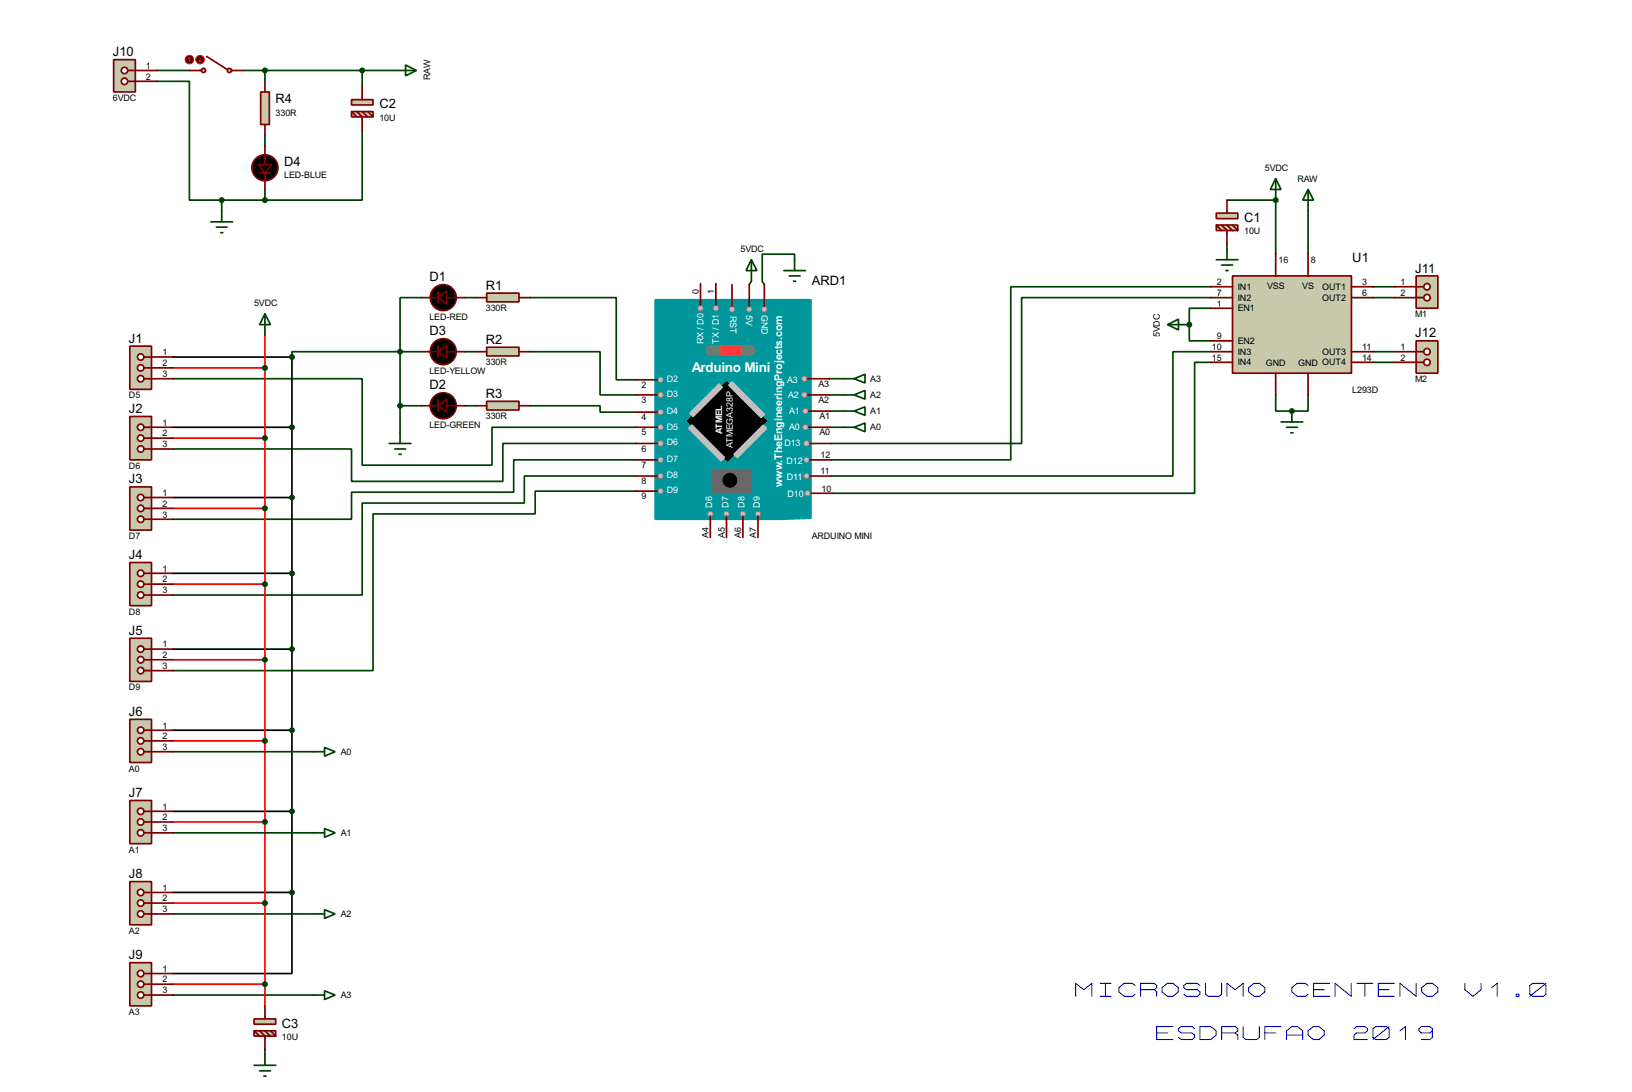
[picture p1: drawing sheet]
<svg xmlns="http://www.w3.org/2000/svg" width="383mm" height="256mm" viewBox="0 0 383 256" stroke-linecap="round" stroke-linejoin="round" font-family="sans-serif">
<path d="M284.5 67.4h-47v40.6h-42.1M284.5 69.9h-44.4v34.3h-44.7M284.5 72.4h-5v7.7h5M284.5 82.6h-8.9v29.2h-80.2M284.5 85.1h-3.8v30.8h-85.1M299.8 92.8v3.8h7.6v-3.8" fill="none" stroke="#004000" stroke-width=".4"/>
<circle cx="303.6" cy="96.6" r=".2" fill="#004000"/>
<g fill="none" stroke="#004000" stroke-width=".4">
<path d="M36.9 19.1h7.6v27.9h7.6v2.6M36.9 16.6h7.6M57.2 16.6h5.1v2.5M62.3 31.8v2.5M99.1 69.9h-5.1v12.7M109.3 69.9h2.5M124.5 69.9h20.3v19.3h4.6M176.6 66.1l-.5 .8M186.7 61v-1.3h-7.6v6.4l.5 .8M40.7 89h44.4v20.3h30.5v-8.9h33.8M94 82.6h-25.4v1.3M94 82.6h5.1"/>
<path d="M94 95.3h5.1M94 82.6v19.1M109.3 82.6h2.5M109.3 95.3h2.5M124.5 82.6h16.5v10.2h8.4M124.5 95.3h16.5v1.5h8.4M194.9 92.8h3.3M194.9 89h3.3M195.1 96.6h3.1M149.4 104.2h-31.2v8.9h-35.6v-7.6h-41.9M149.4 108h-28.7v7.6h-38.1v6.4h-41.9M149.4 111.8h-26.2v6.4h-38.1v21.6h-44.4"/>
<path d="M149.4 115.4h-23.6v5.3h-38.1v36.8h-47M195.1 100.4h3.1M40.7 176.6h33M40.7 195.6h33M40.7 214.7h33M40.7 233.7h33"/>
</g>
<path d="M40.7 83.9h27.9v125.7M40.7 116.9h27.9M40.7 100.4h27.9M40.7 134.7h27.9M40.7 152.5h27.9M40.7 171.5h27.9M40.7 190.6h27.9M40.7 209.6h27.9M68.6 209.6v19.1h-27.9" fill="none" stroke="#000" stroke-width=".4"/>
<path d="M62.3 78.8v133.3h-21.6M40.7 86.4h21.6M40.7 119.4h21.6M40.7 102.9h21.6M40.7 137.2h21.6M40.7 155h21.6M40.7 174h21.6M40.7 193.1h21.6" fill="none" stroke="#f00" stroke-width=".4"/>
<circle cx="279.5" cy="76.3" r=".2" fill="#004000"/>
<path d="M288.3 47h11.5v12.7M288.3 57.2v1.3M307.4 49.6v10.1M322.6 67.4h5.1M322.6 69.9h5.1M322.6 82.6h5.1M322.6 85.1h5.1" fill="none" stroke="#004000" stroke-width=".4"/>
<circle cx="299.8" cy="47" r=".2" fill="#004000"/>
<path d="M62.3 16.6h30.5M85.1 16.6v3.8M85.1 30.5v16.5h-22.8M52.1 47h10.2M62.3 44.5v2.5M62.3 246.4v1.3" fill="none" stroke="#004000" stroke-width=".4"/>
<path d="M62.3 212.1v24.2M40.7 231.2h21.6" fill="none" stroke="#f00" stroke-width=".4"/>
<path d="M154 70.4h36.6v51.3a578.3 578.3 0 0 1-30.8 .3h-5.8z" fill-rule="evenodd" fill="#00979c" stroke="#00979c" stroke-width=".4"/>
<path d="M161.6 98.9l9.1-9.2 9.4 9.2-9.1 9.4z" fill-rule="evenodd" fill="#000" stroke="#000" stroke-width=".4"/>
<g fill="#c0c0c0" stroke="#808080" stroke-width=".25">
<circle cx="189.5" cy="111.8" r=".65"/>
<circle cx="189.5" cy="108" r=".65"/>
<circle cx="189.7" cy="115.9" r=".65"/>
<circle cx="155.2" cy="115.4" r=".65"/>
<circle cx="155.2" cy="108" r=".65"/>
<circle cx="155.2" cy="111.8" r=".65"/>
<circle cx="155.2" cy="104.2" r=".65"/>
<circle cx="155.2" cy="100.4" r=".65"/>
<circle cx="155.2" cy="92.8" r=".65"/>
<circle cx="155.2" cy="96.8" r=".65"/>
<circle cx="155.2" cy="89.2" r=".65"/>
<circle cx="164.6" cy="72.4" r=".65"/>
<circle cx="168.2" cy="72.4" r=".65"/>
<circle cx="189.5" cy="104.2" r=".65"/>
<circle cx="189.2" cy="100.4" r=".65"/>
<circle cx="189" cy="92.8" r=".65"/>
<circle cx="189.2" cy="96.6" r=".65"/>
<circle cx="189" cy="89" r=".65"/>
<circle cx="176" cy="72.7" r=".65"/>
<circle cx="179.6" cy="72.7" r=".65"/>
<circle cx="172" cy="72.7" r=".65"/>
</g>
<g fill="#c0c0c0" stroke="#c0c0c0" stroke-width=".4">
<path d="M162.1 97.1l6.9-6.9 .7 .8-6.8 6.8z" fill-rule="evenodd"/>
<path d="M172.5 106.7l6.9-6.8 .7 .7-6.8 6.9z" fill-rule="evenodd"/>
<path d="M171.3 90.5l.7-.8 7.6 7.6-.7 .8z" fill-rule="evenodd"/>
<path d="M161.9 100.6l.7-.7 7.6 7.6-.7 .8z" fill-rule="evenodd"/>
</g>
<path d="M167.4 110.3h9.2v5.3h-9.2z" fill="#686767" stroke="#686767" stroke-width=".4"/>
<circle cx="171.5" cy="112.8" r="1.55" fill="#000" stroke="#000" stroke-width=".4"/>
<path d="M166.9 82.4h9.4" fill="none" stroke="#757575" stroke-width="2.6"/>
<path d="M169.5 81.3h4.5v2.1h-4.5z" fill="#ff8000" stroke="#ff8000" stroke-width=".4"/>
<g fill="#c0c0c0" stroke="#808080" stroke-width=".25">
<circle cx="178.1" cy="120.7" r=".65"/>
<circle cx="170.7" cy="120.7" r=".65"/>
<circle cx="174.5" cy="120.7" r=".65"/>
<circle cx="166.9" cy="120.7" r=".65"/>
</g>
<g fill="none" stroke="#800000" stroke-width=".4">
<path d="M164.6 66.6v5.1M168.2 66.6v5.1M172 66.9v5M176.1 66.9v5M179.6 66.9v5M149.4 89.2h5.1M149.4 92.8h5.1M149.4 96.8h5.1M189.8 92.8h5.1M189.8 89h5.1M190 96.6h5.1M149.4 100.4h5.1"/>
<path d="M149.4 104.2h5.1M149.4 108h5.1M149.4 111.8h5.1M149.4 115.4h5.1M190 100.4h5.1M190.3 104.2h5.1M190.3 108h5.1M190.3 111.8h5.1M190.6 115.9h5M166.9 121.2v5.1M170.7 121.2v5.1M174.6 121.2v5.1"/>
<path d="M178.1 121.2v5.1"/>
</g>
<path d="M289.6 64.8h28v22.9h-28z" fill="#c8c8aa" stroke="#800000" stroke-width=".4"/>
<g fill="none" stroke="#800000" stroke-width=".4">
<path d="M299.8 59.7v5.1M307.4 59.7v5.1M99.1 69.9h3.8M102.9 68.6v2.6M105 69.9h4.3M284.5 67.4h5.1M284.5 69.9h5.1M284.5 72.4h5.1M317.6 67.4h5M317.6 69.9h5M99.1 82.6h3.8M99.1 95.3h3.8"/>
<path d="M102.9 81.3v2.6M102.9 94v2.6M105 82.6h4.3M105 95.3h4.3M284.5 82.6h5.1M284.5 85.1h5.1M284.5 80.1h5.1M299.8 87.7v5.1M307.4 87.7v5.1M317.6 82.6h5M317.6 85.1h5"/>
</g>
<path d="M307.4 44.5l1.3 2.5h-2.6zM307.4 44.5v5.1M301 99.1h5.1M303.6 96.6v2.5M302.3 100.4h2.6M303.3 101.7h.5" fill="none" stroke="#004000" stroke-width=".4"/>
<circle cx="303.5" cy="96.6" r=".5" fill="#004000" stroke="#004000" stroke-width=".4"/>
<g fill="#000" stroke="#800000" stroke-width=".4">
<path d="M102.9 69.9l2.1-1.5v3zM102.9 95.3l2.1-1.5v3zM102.9 82.6l2.1-1.5v3z"/>
<circle cx="104.1" cy="69.9" r="3.1"/>
<circle cx="104.1" cy="82.6" r="3.1"/>
<circle cx="104.1" cy="95.3" r="3.1"/>
</g>
<path d="M114.4 68.9h7.6v2h-7.6z" fill="#c8c8aa" stroke="#800000" stroke-width=".4"/>
<path d="M111.8 69.9h2.6M122 69.9h2.5" fill="none" stroke="#800000" stroke-width=".4"/>
<path d="M114.4 81.6h7.6v2h-7.6z" fill="#c8c8aa" stroke="#800000" stroke-width=".4"/>
<path d="M111.8 82.6h2.6M122 82.6h2.5" fill="none" stroke="#800000" stroke-width=".4"/>
<path d="M114.4 94.3h7.6v2h-7.6z" fill="#c8c8aa" stroke="#800000" stroke-width=".4"/>
<path d="M111.8 95.3h2.6M122 95.3h2.5" fill="none" stroke="#800000" stroke-width=".4"/>
<g fill="#004000" stroke="#004000" stroke-width=".4">
<circle cx="94" cy="82.6" r=".5"/>
<circle cx="94" cy="95.3" r=".5"/>
</g>
<path d="M184.2 63.6h5.1M185.5 64.8h2.5M186.5 66.1h.5M186.7 61v2.6M91.5 104.2h5.1M92.8 105.5h2.5M93.8 106.7h.5M94 101.7v2.5" fill="none" stroke="#004000" stroke-width=".4"/>
<path d="M30.5 81.3h5.1v10.2h-5.1z" fill="#c8c8aa" stroke="#800000" stroke-width=".4"/>
<path d="M33.8 83.9h1.8" fill="none" stroke="#800000" stroke-width=".4"/>
<circle cx="33" cy="83.9" r=".75" fill="#feffff" stroke="#800000" stroke-width=".4"/>
<path d="M33.8 86.4h1.8" fill="none" stroke="#800000" stroke-width=".4"/>
<circle cx="33" cy="86.4" r=".75" fill="#feffff" stroke="#800000" stroke-width=".4"/>
<path d="M33.8 89h1.8" fill="none" stroke="#800000" stroke-width=".4"/>
<circle cx="33" cy="89" r=".75" fill="#feffff" stroke="#800000" stroke-width=".4"/>
<path d="M35.6 83.9h5.1M35.6 86.4h5.1M35.6 89h5.1" fill="none" stroke="#800000" stroke-width=".4"/>
<path d="M30.5 97.8h5.1v10.2h-5.1z" fill="#c8c8aa" stroke="#800000" stroke-width=".4"/>
<path d="M33.8 100.4h1.8" fill="none" stroke="#800000" stroke-width=".4"/>
<circle cx="33" cy="100.4" r=".75" fill="#feffff" stroke="#800000" stroke-width=".4"/>
<path d="M33.8 102.9h1.8" fill="none" stroke="#800000" stroke-width=".4"/>
<circle cx="33" cy="102.9" r=".75" fill="#feffff" stroke="#800000" stroke-width=".4"/>
<path d="M33.8 105.5h1.8" fill="none" stroke="#800000" stroke-width=".4"/>
<circle cx="33" cy="105.5" r=".75" fill="#feffff" stroke="#800000" stroke-width=".4"/>
<path d="M35.6 100.4h5.1M35.6 102.9h5.1M35.6 105.5h5.1" fill="none" stroke="#800000" stroke-width=".4"/>
<path d="M30.5 114.4h5.1v10.1h-5.1z" fill="#c8c8aa" stroke="#800000" stroke-width=".4"/>
<path d="M33.8 116.9h1.8" fill="none" stroke="#800000" stroke-width=".4"/>
<circle cx="33" cy="116.9" r=".75" fill="#feffff" stroke="#800000" stroke-width=".4"/>
<path d="M33.8 119.4h1.8" fill="none" stroke="#800000" stroke-width=".4"/>
<circle cx="33" cy="119.4" r=".75" fill="#feffff" stroke="#800000" stroke-width=".4"/>
<path d="M33.8 122h1.8" fill="none" stroke="#800000" stroke-width=".4"/>
<circle cx="33" cy="122" r=".75" fill="#feffff" stroke="#800000" stroke-width=".4"/>
<path d="M35.6 116.9h5.1M35.6 119.4h5.1M35.6 122h5.1" fill="none" stroke="#800000" stroke-width=".4"/>
<path d="M30.5 132.1h5.1v10.2h-5.1z" fill="#c8c8aa" stroke="#800000" stroke-width=".4"/>
<path d="M33.8 134.7h1.8" fill="none" stroke="#800000" stroke-width=".4"/>
<circle cx="33" cy="134.7" r=".75" fill="#feffff" stroke="#800000" stroke-width=".4"/>
<path d="M33.8 137.2h1.8" fill="none" stroke="#800000" stroke-width=".4"/>
<circle cx="33" cy="137.2" r=".75" fill="#feffff" stroke="#800000" stroke-width=".4"/>
<path d="M33.8 139.8h1.8" fill="none" stroke="#800000" stroke-width=".4"/>
<circle cx="33" cy="139.8" r=".75" fill="#feffff" stroke="#800000" stroke-width=".4"/>
<path d="M35.6 134.7h5.1M35.6 137.2h5.1M35.6 139.8h5.1" fill="none" stroke="#800000" stroke-width=".4"/>
<path d="M30.5 149.9h5.1v10.2h-5.1z" fill="#c8c8aa" stroke="#800000" stroke-width=".4"/>
<path d="M33.8 152.5h1.8" fill="none" stroke="#800000" stroke-width=".4"/>
<circle cx="33" cy="152.5" r=".75" fill="#feffff" stroke="#800000" stroke-width=".4"/>
<path d="M33.8 155h1.8" fill="none" stroke="#800000" stroke-width=".4"/>
<circle cx="33" cy="155" r=".75" fill="#feffff" stroke="#800000" stroke-width=".4"/>
<path d="M33.8 157.5h1.8" fill="none" stroke="#800000" stroke-width=".4"/>
<circle cx="33" cy="157.5" r=".75" fill="#feffff" stroke="#800000" stroke-width=".4"/>
<path d="M35.6 152.5h5.1M35.6 155h5.1M35.6 157.5h5.1" fill="none" stroke="#800000" stroke-width=".4"/>
<path d="M30.5 169h5.1v10.1h-5.1z" fill="#c8c8aa" stroke="#800000" stroke-width=".4"/>
<path d="M33.8 171.5h1.8" fill="none" stroke="#800000" stroke-width=".4"/>
<circle cx="33" cy="171.5" r=".75" fill="#feffff" stroke="#800000" stroke-width=".4"/>
<path d="M33.8 174h1.8" fill="none" stroke="#800000" stroke-width=".4"/>
<circle cx="33" cy="174" r=".75" fill="#feffff" stroke="#800000" stroke-width=".4"/>
<path d="M33.8 176.6h1.8" fill="none" stroke="#800000" stroke-width=".4"/>
<circle cx="33" cy="176.6" r=".75" fill="#feffff" stroke="#800000" stroke-width=".4"/>
<path d="M35.6 171.5h5.1M35.6 174h5.1M35.6 176.6h5.1" fill="none" stroke="#800000" stroke-width=".4"/>
<path d="M30.5 188h5.1v10.2h-5.1z" fill="#c8c8aa" stroke="#800000" stroke-width=".4"/>
<path d="M33.8 190.6h1.8" fill="none" stroke="#800000" stroke-width=".4"/>
<circle cx="33" cy="190.6" r=".75" fill="#feffff" stroke="#800000" stroke-width=".4"/>
<path d="M33.8 193.1h1.8" fill="none" stroke="#800000" stroke-width=".4"/>
<circle cx="33" cy="193.1" r=".75" fill="#feffff" stroke="#800000" stroke-width=".4"/>
<path d="M33.8 195.6h1.8" fill="none" stroke="#800000" stroke-width=".4"/>
<circle cx="33" cy="195.6" r=".75" fill="#feffff" stroke="#800000" stroke-width=".4"/>
<path d="M35.6 190.6h5.1M35.6 193.1h5.1M35.6 195.6h5.1" fill="none" stroke="#800000" stroke-width=".4"/>
<path d="M30.5 207.1h5.1v10.1h-5.1z" fill="#c8c8aa" stroke="#800000" stroke-width=".4"/>
<path d="M33.8 209.6h1.8" fill="none" stroke="#800000" stroke-width=".4"/>
<circle cx="33" cy="209.6" r=".75" fill="#feffff" stroke="#800000" stroke-width=".4"/>
<path d="M33.8 212.1h1.8" fill="none" stroke="#800000" stroke-width=".4"/>
<circle cx="33" cy="212.1" r=".75" fill="#feffff" stroke="#800000" stroke-width=".4"/>
<path d="M33.8 214.7h1.8" fill="none" stroke="#800000" stroke-width=".4"/>
<circle cx="33" cy="214.7" r=".75" fill="#feffff" stroke="#800000" stroke-width=".4"/>
<path d="M35.6 209.6h5.1M35.6 212.1h5.1M35.6 214.7h5.1" fill="none" stroke="#800000" stroke-width=".4"/>
<path d="M30.5 226.1h5.1v10.2h-5.1z" fill="#c8c8aa" stroke="#800000" stroke-width=".4"/>
<path d="M33.8 228.7h1.8" fill="none" stroke="#800000" stroke-width=".4"/>
<circle cx="33" cy="228.7" r=".75" fill="#feffff" stroke="#800000" stroke-width=".4"/>
<path d="M33.8 231.2h1.8" fill="none" stroke="#800000" stroke-width=".4"/>
<circle cx="33" cy="231.2" r=".75" fill="#feffff" stroke="#800000" stroke-width=".4"/>
<path d="M33.8 233.7h1.8" fill="none" stroke="#800000" stroke-width=".4"/>
<circle cx="33" cy="233.7" r=".75" fill="#feffff" stroke="#800000" stroke-width=".4"/>
<path d="M35.6 228.7h5.1M35.6 231.2h5.1M35.6 233.7h5.1" fill="none" stroke="#800000" stroke-width=".4"/>
<g fill="#004000" stroke="#004000" stroke-width=".4">
<circle cx="68.6" cy="209.6" r=".5"/>
<circle cx="68.6" cy="190.6" r=".5"/>
<circle cx="68.6" cy="171.5" r=".5"/>
<circle cx="68.6" cy="152.5" r=".5"/>
<circle cx="68.6" cy="134.7" r=".5"/>
<circle cx="68.6" cy="116.9" r=".5"/>
<circle cx="68.6" cy="100.4" r=".5"/>
<circle cx="62.2" cy="212.1" r=".5"/>
<circle cx="62.2" cy="193.1" r=".5"/>
<circle cx="62.2" cy="174" r=".5"/>
<circle cx="62.2" cy="155" r=".5"/>
<circle cx="62.2" cy="137.2" r=".5"/>
<circle cx="62.2" cy="119.4" r=".5"/>
<circle cx="62.2" cy="102.9" r=".5"/>
<circle cx="68.6" cy="83.9" r=".5"/>
<circle cx="62.2" cy="86.4" r=".5"/>
</g>
<g fill="none" stroke="#004000" stroke-width=".4">
<path d="M62.3 73.7l1.3 2.6h-2.6zM62.3 73.7v5.1M176.6 61l1.3 2.6h-2.6zM176.6 61v5.1M198.2 96.6h2.5M198.2 92.8h2.5M198.2 89h2.5M200.7 96.6l2.6-1v2zM200.7 92.8l2.6-1.1v2.1zM200.7 89l2.6-1.1v2.1zM198.2 100.4h2.5M200.7 100.4l2.6-1v2z"/>
<path d="M73.7 176.6h2.6M76.3 175.6l2.5 1-2.5 1zM73.7 195.6h2.6M76.3 194.6l2.5 1-2.5 1.1zM73.7 214.7h2.6M76.3 213.7l2.5 1-2.5 1zM73.7 233.7h2.6M76.3 232.7l2.5 1-2.5 1.1z"/>
</g>
<path d="M26.7 14h5.1v7.6h-5.1z" fill="#c8c8aa" stroke="#800000" stroke-width=".4"/>
<path d="M30 16.6h1.8" fill="none" stroke="#800000" stroke-width=".4"/>
<circle cx="29.2" cy="16.6" r=".75" fill="#feffff" stroke="#800000" stroke-width=".4"/>
<path d="M30 19.1h1.8" fill="none" stroke="#800000" stroke-width=".4"/>
<circle cx="29.2" cy="19.1" r=".75" fill="#feffff" stroke="#800000" stroke-width=".4"/>
<path d="M31.8 16.6h5.1M31.8 19.1h5.1" fill="none" stroke="#800000" stroke-width=".4"/>
<g fill="#c8c8aa" stroke="#800000" stroke-width=".4">
<circle cx="47.8" cy="16.6" r=".5"/>
<circle cx="53.9" cy="16.6" r=".5"/>
</g>
<path d="M44.5 16.6h2.8M48.6 13.3l4.8 3M54.4 16.6h2.8" fill="none" stroke="#800000" stroke-width=".4"/>
<circle cx="47" cy="14" r="1" fill="#400000" stroke="#f00" stroke-width=".23"/>
<path d="M46.8 14.3l.2 .2M47 13.5v1M47.3 14.3l-.3 .2" fill="none" stroke="#f00" stroke-width=".23"/>
<circle cx="44.5" cy="14" r="1" fill="#400000" stroke="#f00" stroke-width=".23"/>
<path d="M44.5 13.5l.3 .3M44.5 13.5l-.2 .3M44.5 13.5v1" fill="none" stroke="#f00" stroke-width=".23"/>
<path d="M61.3 21.6h2v7.7h-2z" fill="#c8c8aa" stroke="#800000" stroke-width=".4"/>
<path d="M62.3 19.1v2.5M62.3 29.3v2.5M62.3 34.3v4.4M61 40.7h2.6M62.3 40.7v3.8" fill="none" stroke="#800000" stroke-width=".4"/>
<g fill="#000" stroke="#800000" stroke-width=".4">
<path d="M60.8 38.7h3l-1.5 2z"/>
<circle cx="62.2" cy="39.4" r="3.1"/>
</g>
<path d="M92.8 16.6h5M95.3 15.3l2.5 1.3-2.5 1.2zM49.6 52.1h5.1M50.9 53.4h2.5M51.9 54.7h.5M52.1 49.6v2.5M274.4 76.3l2.5-1.3v2.5zM274.4 76.3h5.1" fill="none" stroke="#004000" stroke-width=".4"/>
<g fill="#004000" stroke="#004000" stroke-width=".4">
<circle cx="52.1" cy="47" r=".5"/>
<circle cx="62.2" cy="16.6" r=".5"/>
<circle cx="279.4" cy="76.3" r=".5"/>
</g>
<path d="M332.8 64.8h5.1v7.6h-5.1z" fill="#c8c8aa" stroke="#800000" stroke-width=".4"/>
<path d="M332.8 67.4h1.8" fill="none" stroke="#800000" stroke-width=".4"/>
<circle cx="335.3" cy="67.4" r=".75" fill="#feffff" stroke="#800000" stroke-width=".4"/>
<path d="M332.8 69.9h1.8" fill="none" stroke="#800000" stroke-width=".4"/>
<circle cx="335.3" cy="69.9" r=".75" fill="#feffff" stroke="#800000" stroke-width=".4"/>
<path d="M327.7 67.4h5.1M327.7 69.9h5.1" fill="none" stroke="#800000" stroke-width=".4"/>
<path d="M332.8 80.1h5.1v7.6h-5.1z" fill="#c8c8aa" stroke="#800000" stroke-width=".4"/>
<path d="M332.8 82.6h1.8" fill="none" stroke="#800000" stroke-width=".4"/>
<circle cx="335.3" cy="82.6" r=".75" fill="#feffff" stroke="#800000" stroke-width=".4"/>
<path d="M332.8 85.1h1.8" fill="none" stroke="#800000" stroke-width=".4"/>
<circle cx="335.3" cy="85.1" r=".75" fill="#feffff" stroke="#800000" stroke-width=".4"/>
<path d="M327.7 82.6h5.1M327.7 85.1h5.1" fill="none" stroke="#800000" stroke-width=".4"/>
<g fill="none" stroke="#0000c0" stroke-width=".23">
<path d="M252.8 234v-3l1.9 1.5 1.9-1.5v3M258.5 231h2.6M258.5 234h2.6M259.8 231v3M266.7 231.5l-.6-.5h-1.9l-1.3 1v1l1.3 1h1.9l.6-.5M268 232.5h3.2M271.2 232.5l.6-.5v-.5l-.6-.5h-3.2v3M271.2 232.5l.6 .5v1M273.1 232l1.2-1h1.3l1.3 1v1l-1.3 1h-1.3l-1.2-1zM282 231.5l-.6-.5h-2.6l-.6 .5v.5l.6 .5h2.6l.6 .5v.5l-.6 .5h-2.6l-.6-.5M283.3 231v2.5l.6 .5h2.6l.6-.5v-2.5M288.3 234v-3l1.9 1.5 1.9-1.5v3"/>
<path d="M293.4 232l1.3-1h1.3l1.2 1v1l-1.2 1h-1.3l-1.3-1zM307.4 231.5l-.6-.5h-2l-1.2 1v1l1.2 1h2l.6-.5M308.7 232.5h2.5M312.5 231h-3.8v3h3.8M317.5 231v3l-3.8-3v3M318.8 231h3.8M320.7 231v3M323.9 232.5h2.5M327.7 231h-3.8v3h3.8M332.8 231v3l-3.8-3v3M334.1 232l1.2-1h1.3l1.3 1v1l-1.3 1h-1.3l-1.2-1zM344.2 231v1.5l1.9 1.5 1.9-1.5v-1.5"/>
<path d="M350.5 232l1.3-1v3M356.3 233.5h.6v.5h-.6zM359.5 231.5l.6-.5h2.6l.6 .5v2l-.6 .5h-2.6l-.6-.5zM363.3 231l-3.8 3M271.8 242.6h2.6M275.6 241.1h-3.8v3.1h3.8M280.7 241.6l-.6-.5h-2.5l-.7 .5v.5l.7 .5h2.5l.6 .5v.6l-.6 .5h-2.5l-.7-.5M282 241.1h2.5l1.3 1v1l-1.3 1.1h-2.5zM287.1 242.6h3.2M290.3 242.6l.6-.5v-.5l-.6-.5h-3.2v3.1M290.3 242.6l.6 .5v1.1M292.1 241.1v2.6l.7 .5h2.5l.6-.5v-2.6"/>
<path d="M297.2 242.6h2.6M301 241.1h-3.8v3.1M302.3 244.2v-2.1l1.3-1h1.3l1.2 1v2.1M302.3 243.1h3.8M307.4 242.1l1.2-1h1.3l1.3 1v1l-1.3 1.1h-1.3l-1.2-1.1zM318.2 241.6l.6-.5h1.9l.6 .5v.5l-.6 .5h-1.9l-.6 .5v1.1h3.1M322.6 241.6l.7-.5h2.5l.6 .5v2.1l-.6 .5h-2.5l-.7-.5zM326.4 241.1l-3.8 3.1M329 242.1l1.3-1v3.1M336.6 242.1l-.6 .5h-2l-.6-.5v-.5l.6-.5h2l.6 .5v2.1l-.6 .5h-2"/>
</g>
<g fill="#c8c8aa" stroke="#800000" stroke-width=".4">
<path d="M285.8 50.1h5.1v1.3h-5.1z"/>
<path d="M285.8 52.9h5.1v1.3h-5.1z"/>
</g>
<path d="M285.8 52.9l1.3 1.3M287.1 52.9l1.2 1.3v3M288.3 47v3.1M288.3 52.9l1.3 1.3M289.6 52.9l1.3 1.3" fill="none" stroke="#800000" stroke-width=".4"/>
<path d="M288.3 58.5v2.5M299.8 42l1.2 2.5h-2.5zM299.8 42v5M285.8 61h5.1M287.1 62.3h2.5M288.1 63.6h.5" fill="none" stroke="#004000" stroke-width=".4"/>
<circle cx="299.7" cy="47" r=".5" fill="#004000" stroke="#004000" stroke-width=".4"/>
<g fill="#c8c8aa" stroke="#800000" stroke-width=".4">
<path d="M82.6 23.4h5.1v1.3h-5.1z"/>
<path d="M82.6 26.2h5.1v1.3h-5.1z"/>
</g>
<path d="M82.6 26.2l1.3 1.3M83.9 26.2l1.2 1.3v3M85.1 20.4v3M85.1 26.2l1.3 1.3M86.4 26.2l1.3 1.3" fill="none" stroke="#800000" stroke-width=".4"/>
<g fill="#004000" stroke="#004000" stroke-width=".4">
<circle cx="85.1" cy="16.6" r=".5"/>
<circle cx="62.2" cy="47" r=".5"/>
</g>
<g fill="#c8c8aa" stroke="#800000" stroke-width=".4">
<path d="M59.7 239.3h5.1v1.3h-5.1z"/>
<path d="M59.7 242.1h5.1v1.3h-5.1z"/>
</g>
<path d="M62.3 236.3v3M59.7 242.1l1.3 1.3M61 242.1l1.3 1.3v3M62.3 242.1l1.3 1.3M63.6 242.1l1.2 1.3" fill="none" stroke="#800000" stroke-width=".4"/>
<circle cx="62.2" cy="231.2" r=".5" fill="#004000" stroke="#004000" stroke-width=".4"/>
<path d="M59.7 250.2h5.1M61 251.5h2.6M62 252.8h.5M62.3 247.7v2.5" fill="none" stroke="#004000" stroke-width=".4"/>
<text font-size="3.6" fill="#fff" x="162.6" y="87.5">Arduino Mini</text>
<g font-size="3.4">
<text x="26.5" y="13.2">J10</text>
<text x="64.8" y="24.1">R4</text>
<text x="89.2" y="25.4">C2</text>
<text x="66.8" y="38.9">D4</text>
<text x="292.4" y="52.1">C1</text>
<text x="317.8" y="61.4">U1</text>
<text x="332.6" y="64">J11</text>
<text x="100.9" y="66.1">D1</text>
<text x="114.2" y="68.1">R1</text>
<text x="190.8" y="67">ARD1</text>
<text x="30.3" y="80.5">J1</text>
<text x="100.9" y="78.8">D3</text>
<text x="114.2" y="80.8">R2</text>
<text x="332.6" y="79.3">J12</text>
<text x="100.9" y="91.5">D2</text>
<text x="114.2" y="93.5">R3</text>
<text x="30.3" y="97">J2</text>
<text x="30.3" y="113.6">J3</text>
<text x="30.3" y="131.3">J4</text>
<text x="30.3" y="149.1">J5</text>
<text x="30.3" y="168.2">J6</text>
<text x="30.3" y="187.2">J7</text>
<text x="30.3" y="206.3">J8</text>
<text x="30.3" y="225.3">J9</text>
<text x="66.3" y="241.4">C3</text>
</g>
<text font-size="2.8" fill="#fff" x="183.8" y="114.4" transform="rotate(-90 183.8 114.4)">www.TheEngineeringProjects.com</text>
<g font-size="2.4">
<text x="34.3" y="16.2">1</text>
<text x="26.5" y="23.7">6VDC</text>
<text x="34.3" y="18.7">2</text>
<text x="101.1" y="18.8" transform="rotate(-90 101.1 18.8)">RAW</text>
<text x="64.8" y="27.2">330R</text>
<text x="89.2" y="28.4">10U</text>
<text x="66.8" y="41.9">LED-BLUE</text>
<text x="297.2" y="40.1">5VDC</text>
<text x="304.9" y="42.7">RAW</text>
<text x="174" y="59.2">5VDC</text>
<text x="292.4" y="55">10U</text>
<text x="300.4" y="61.9">16</text>
<text x="308" y="61.9">8</text>
<text x="59.7" y="71.9">5VDC</text>
<text x="164.2" y="69.1" transform="rotate(-90 164.2 69.1)">0</text>
<text x="167.8" y="69.1" transform="rotate(-90 167.8 69.1)">1</text>
<text x="285.9" y="67">2</text>
<text x="285.9" y="69.5">7</text>
<text x="285.9" y="72">1</text>
<text x="290.9" y="68.1">IN1</text>
<text x="290.9" y="70.6">IN2</text>
<text x="297.8" y="68">VSS</text>
<text x="306" y="68">VS</text>
<text x="310.7" y="68.1">OUT1</text>
<text x="310.7" y="70.6">OUT2</text>
<text x="320.1" y="67">3</text>
<text x="320.1" y="69.5">6</text>
<text x="329.1" y="67">1</text>
<text x="329.1" y="69.5">2</text>
<text x="100.9" y="75.1">LED-RED</text>
<text x="114.2" y="73">330R</text>
<text x="290.9" y="73.1">EN1</text>
<text x="332.6" y="74.5">M1</text>
<text x="38.2" y="83.5">1</text>
<text x="272.5" y="79.2" transform="rotate(-90 272.5 79.2)">5VDC</text>
<text x="284.8" y="82.2">10</text>
<text x="285.9" y="79.7">9</text>
<text x="290.9" y="83.3">IN3</text>
<text x="290.9" y="80.8">EN2</text>
<text x="310.7" y="83.3">OUT3</text>
<text x="320.1" y="82.2">11</text>
<text x="329.1" y="82.2">1</text>
<text x="38.2" y="86">2</text>
<text x="38.2" y="88.5">3</text>
<text x="100.9" y="87.8">LED-YELLOW</text>
<text x="114.2" y="85.7">330R</text>
<text x="204.5" y="89.6">A3</text>
<text x="284.8" y="84.7">15</text>
<text x="290.9" y="85.8">IN4</text>
<text x="297.5" y="86">GND</text>
<text x="305.1" y="86">GND OUT4</text>
<text x="320.1" y="84.7">14</text>
<text x="329.1" y="84.7">2</text>
<text x="332.6" y="89.8">M2</text>
<text x="30.3" y="93.6">D5</text>
<text x="150.8" y="91.1">2</text>
<text x="150.8" y="94.7">3</text>
<text x="192.3" y="90.8">A3</text>
<text x="192.3" y="94.7">A2</text>
<text x="204.5" y="93.5">A2</text>
<text x="317.8" y="92.3">L293D</text>
<text x="38.2" y="100">1</text>
<text x="100.9" y="100.5">LED-GREEN</text>
<text x="114.2" y="98.4">330R</text>
<text x="150.8" y="98.7">4</text>
<text x="192.6" y="98.5">A1</text>
<text x="204.5" y="101.1">A0</text>
<text x="204.5" y="97.3">A1</text>
<text x="38.2" y="102.5">2</text>
<text x="38.2" y="105.1">3</text>
<text x="150.8" y="102.3">5</text>
<text x="150.8" y="106.1">6</text>
<text x="192.6" y="102.3">A0</text>
<text x="192.8" y="107.6">12</text>
<text x="30.3" y="110.1">D6</text>
<text x="150.8" y="109.9">7</text>
<text x="150.8" y="113.7">8</text>
<text x="192.8" y="111.4">11</text>
<text x="38.2" y="116.5">1</text>
<text x="38.2" y="119">2</text>
<text x="150.8" y="117.3">9</text>
<text x="193.1" y="115.5">10</text>
<text x="38.2" y="121.6">3</text>
<text x="30.3" y="126.6">D7</text>
<text x="166.5" y="126.3" transform="rotate(-90 166.5 126.3)">A4</text>
<text x="170.3" y="126.3" transform="rotate(-90 170.3 126.3)">A5</text>
<text x="174.2" y="126.3" transform="rotate(-90 174.2 126.3)">A6</text>
<text x="177.7" y="126.3" transform="rotate(-90 177.7 126.3)">A7</text>
<text x="190.8" y="126.6">ARDUINO MINI</text>
<text x="38.2" y="134.3">1</text>
<text x="38.2" y="136.8">2</text>
<text x="38.2" y="139.4">3</text>
<text x="30.3" y="144.4">D8</text>
<text x="38.2" y="152.1">1</text>
<text x="38.2" y="154.6">2</text>
<text x="38.2" y="157.1">3</text>
<text x="30.3" y="162.2">D9</text>
<text x="38.2" y="171.1">1</text>
<text x="38.2" y="173.6">2</text>
<text x="38.2" y="176.2">3</text>
<text x="80.1" y="177.3">A0</text>
<text x="30.3" y="181.2">A0</text>
<text x="38.2" y="190.1">1</text>
<text x="38.2" y="192.7">2</text>
<text x="38.2" y="195.2">3</text>
<text x="80.1" y="196.3">A1</text>
<text x="30.3" y="200.3">A1</text>
<text x="38.2" y="209.2">1</text>
<text x="38.2" y="211.7">2</text>
<text x="38.2" y="214.3">3</text>
<text x="80.1" y="215.4">A2</text>
<text x="30.3" y="219.3">A2</text>
<text x="38.2" y="228.3">1</text>
<text x="38.2" y="230.8">2</text>
<text x="38.2" y="233.3">3</text>
<text x="30.3" y="238.4">A3</text>
<text x="80.1" y="234.4">A3</text>
<text x="66.3" y="244.3">10U</text>
</g>
<g font-size="2.4" fill="#fff">
<text x="171.6" y="74.2" transform="rotate(90 171.6 74.2)">RST</text>
<text x="175.3" y="74" transform="rotate(90 175.3 74)">5V</text>
<text x="178.9" y="74" transform="rotate(90 178.9 74)">GND</text>
<text x="165.3" y="80.8" transform="rotate(-90 165.3 80.8)">RX / D0</text>
<text x="168.9" y="80.7" transform="rotate(-90 168.9 80.7)">TX / D1</text>
<text x="156.7" y="89.6">D2</text>
<text x="185" y="89.9">A3</text>
<text x="156.7" y="93.2">D3</text>
<text x="185.2" y="93.5">A2</text>
<text x="156.7" y="101.1">D5</text>
<text x="156.7" y="97.3">D4</text>
<text x="169.7" y="102" transform="rotate(-90 169.7 102)">ATMEL</text>
<text x="185.5" y="97.3">A1</text>
<text x="185.5" y="101.1">A0</text>
<text x="156.7" y="104.6">D6</text>
<text x="172.2" y="105.2" transform="rotate(-90 172.2 105.2)">ATMEGA328P</text>
<text x="184.3" y="104.9">D13</text>
<text x="156.7" y="112.3">D8</text>
<text x="156.7" y="108.5">D7</text>
<text x="184.8" y="109">D12</text>
<text x="184.9" y="112.8">D11</text>
<text x="156.7" y="115.8">D9</text>
<text x="167.4" y="119.2" transform="rotate(-90 167.4 119.2)">D6</text>
<text x="171.2" y="119.2" transform="rotate(-90 171.2 119.2)">D7</text>
<text x="175" y="119.2" transform="rotate(-90 175 119.2)">D8</text>
<text x="178.5" y="119.2" transform="rotate(-90 178.5 119.2)">D9</text>
<text x="185.1" y="116.8">D10</text>
</g>
</svg>
